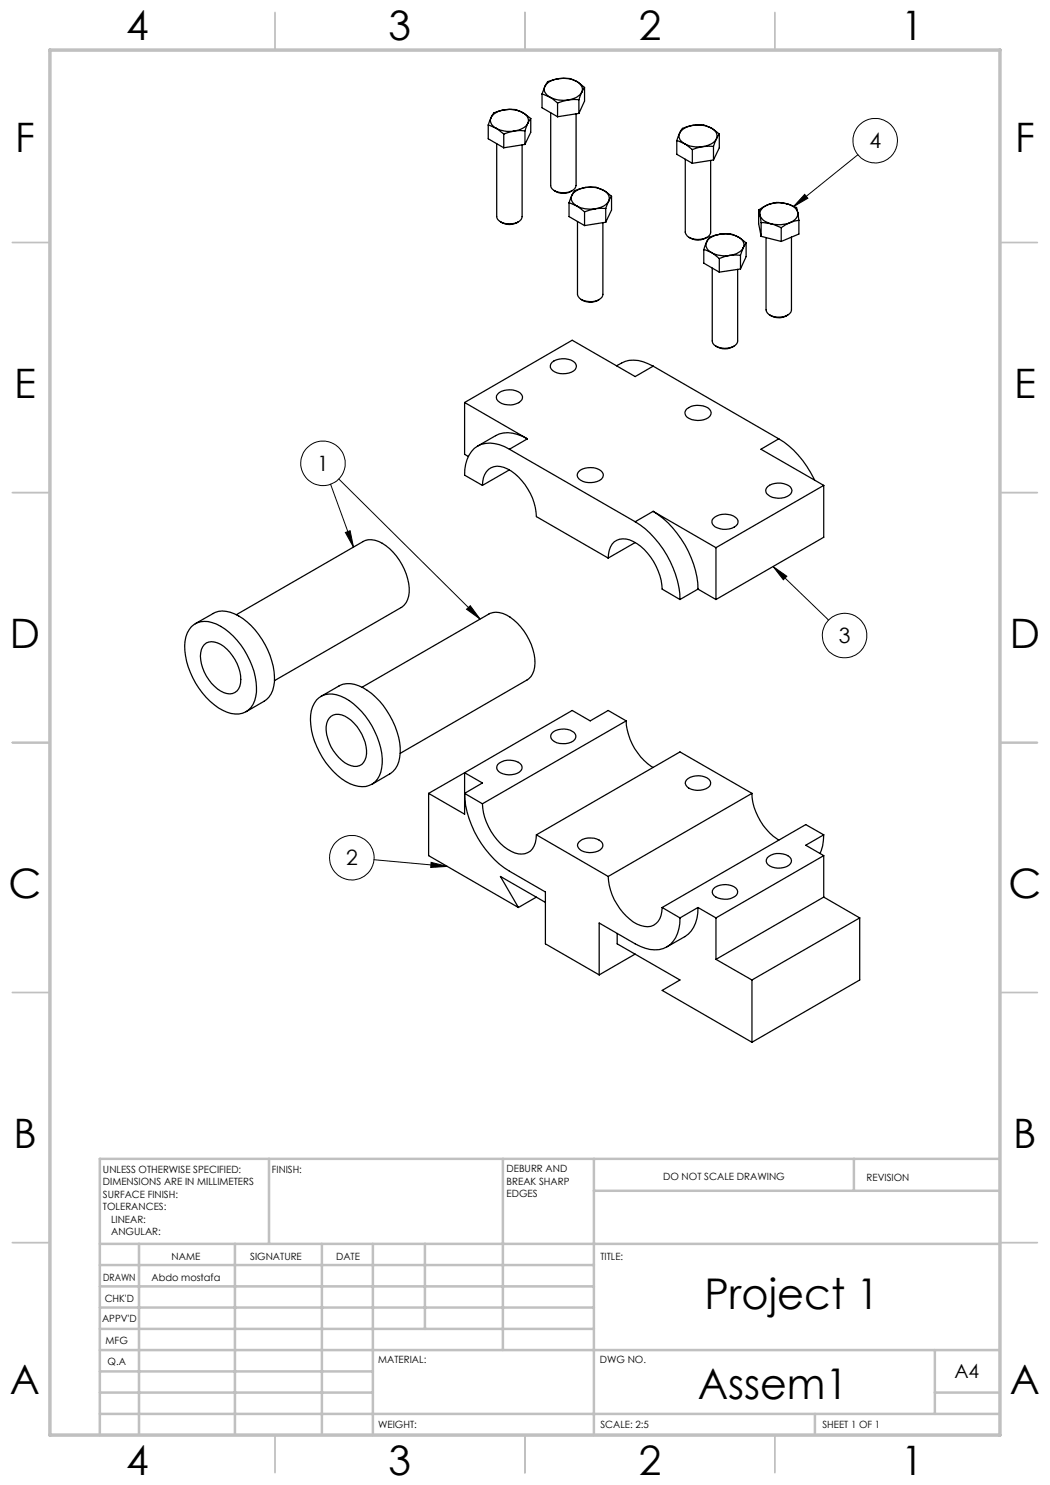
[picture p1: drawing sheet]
<svg xmlns="http://www.w3.org/2000/svg" width="210mm" height="297mm" viewBox="0 0 210 297" stroke-linecap="round" stroke-linejoin="round" font-family="sans-serif">
<g fill="none" stroke="#000" stroke-width=".2">
<path d="M160.9 38.9l.7 .7-2.9 1.7zM171.6 30.9l-12.9 10.4M66.1 96.8l4.6 12.6M67.8 95.8l28.2 28M69.1 106.5l.9-.4 .7 3.3zM154.6 113.3l11.1 10.7M154.6 113.3l2.8 1.9-.7 .8zM93.3 121.8l.8-.7 1.9 2.7zM74.8 171.9l14.7 1.4M86.2 172.5l3.3 .8-3.4 .2z"/>
<circle cx="175" cy="28.1" r="4.4"/>
<circle cx="64.6" cy="92.7" r="4.4"/>
<circle cx="168.9" cy="127.1" r="4.5"/>
<circle cx="70.4" cy="171.5" r="4.4"/>
</g>
<g fill="none" stroke="#c0c0c0" stroke-width=".35">
<path d="M55 2.5v7.5M105 2.5v7.5M155 2.5v7.5M2.5 48.5h7.5M200 48.5h7.5M2.5 98.5h7.5M200 98.5h7.5M2.5 148.5h7.5M200 148.5h7.5M2.5 198.5h7.5M200 198.5h7.5M2.5 248.5h7.5"/>
<path d="M200 248.5h7.5M55 287v7.5M105 287v7.5M155 287v7.5"/>
</g>
<g fill="none" stroke="#c0c0c0" stroke-width=".5">
<path d="M53.8 231.8v17M100.6 231.8v38.2M118.8 231.8v55.2M118.8 238.2h81.2M170.8 231.8v6.4M200 231.8h-180v55.2M20 248.8h180M20 257.3h98.8M20 253h98.8M27.8 248.8v38.2M47 248.8v38.2M64.4 248.8v38.2"/>
<path d="M74.6 248.8v38.2M85 248.8v17M20 265.8h98.8M20 261.5h98.8M20 278.5h54.6M20 274.3h54.6M20 270h180M187 278.5h13M187 270v12.8M20 282.8h180M163 282.8v4.2"/>
</g>
<path d="M10 10h190v277h-190z" fill="none" stroke="#c0c0c0" stroke-width=".7"/>
<path d="M160.9 38.9l.7 .7-2.9 1.7zM93.3 121.8l.8-.7 1.9 2.7zM69.1 106.5l.9-.4 .7 3.3zM86.2 172.5l3.3 .8-3.4 .2zM154.6 113.3l2.8 1.9-.7 .8z" fill="#000"/>
<g fill="none" stroke="#000" stroke-width=".25">
<path d="M108.4 18.8l1.6 .6M108.4 18.8v2.8l3.1 1.8M109 17.3a1.67 1.67 0 0 0 1 2.1M109 17.3l-.6 1.5M110 19.4a6 6 0 0 0 3.7 .6M110 19.4l1.5 1.2M111.7 15.7a3.5 3.5 0 0 0-2.7 1.6M111.7 15.7a5.9 5.9 0 0 1 3.7 .6M111.7 15.7l-2.2 .6-.5 1M111.7 15.7a4.9 4.9 0 0 1 3.7 .6M113.7 20l-2.2 .6M115.4 16.3a1.67 1.67 0 0 1 .9 2.1"/>
<path d="M115.4 16.3l1.5 1.2M115.8 19.9l-2.1 .1M115.8 19.9v2.8M116.3 18.4a3.5 3.5 0 0 1-2.6 1.6M116.3 18.4l-.5 1.5M116.9 17.5l-.6 .9M116.9 17.5v2.7l-1.1 2.5M97.6 25l1.6 .6M97.6 25v2.8l3.2 1.8M98.2 23.5a1.65 1.65 0 0 0 1 2.1M98.2 23.5l-.6 1.5M99.2 25.6a5.9 5.9 0 0 0 3.7 .6"/>
<path d="M99.2 25.6l1.6 1.2M99.3 28.7v14.6a1.17 1.17 0 0 0 .8 1M100.8 26.8v2.8M100.9 22a3.5 3.5 0 0 0-2.7 1.5M100.9 22a5.9 5.9 0 0 1 3.7 .5M100.9 22l-2.1 .6-.6 .9M100.9 22a4.5 4.5 0 0 1 3.7 .5M102.9 26.2l-2.1 .6M104.4 29v14.3a1.92 1.92 0 0 1-2.1 1.5 3.6 3.6 0 0 1-2.2-.5M104.6 22.5a1.65 1.65 0 0 1 1 2.2M104.6 22.5l1.6 1.2M105 26.2h-2.1"/>
<path d="M105 26.2v2.7M105 28.9l-4.2 .7M105.6 24.7a3.5 3.5 0 0 1-2.7 1.5M105.6 24.7l-.6 1.5M106.2 23.7l-.6 1M106.2 23.7v2.8l-1.2 2.4M110.1 22.5v14.6a1.17 1.17 0 0 0 .8 1M110.9 38.1a3.3 3.3 0 0 0 3.5 0M111.5 20.6v2.8M114.4 39.1a1.65 1.65 0 0 0 1 2.1M114.4 39.1l-.6 1.5M115.2 22.8v14.3a2.04 2.04 0 0 1-2.1 1.4 3.8 3.8 0 0 1-2.2-.4"/>
<path d="M115.8 22.7l-4.3 .7M117.1 37.5a3.6 3.6 0 0 0-2.7 1.6M117.1 37.5a5.7 5.7 0 0 1 3.7 .6M117.1 37.5l-2.2 .6-.5 1M117.1 37.5a4.8 4.8 0 0 1 3.7 .6M120.8 38.1a1.65 1.65 0 0 1 .9 2.1M120.8 38.1l1.5 1.2M122.3 39.3l-.6 .9M122.3 39.3v2.7l-1.2 2.4M135.4 28.1l1.5 .6M135.4 28.1v2.8l3.1 1.8M135.9 26.6a1.65 1.65 0 0 0 1 2.1"/>
<path d="M135.9 26.6l-.5 1.5M136.9 28.7a5.9 5.9 0 0 0 3.7 .6M136.9 28.7l1.6 1.2M137.1 31.9v14.6l.3 .7 .4 .3M138.5 29.9v2.8M138.6 25.1a3.5 3.5 0 0 0-2.7 1.5M138.6 25.1a6 6 0 0 1 3.7 .5M138.6 25.1l-2.1 .6-.6 .9M138.6 25.1a4.6 4.6 0 0 1 3.7 .5M140.6 29.3l-2.1 .6M142.1 32.1v14.3a1.92 1.92 0 0 1-2 1.5 4 4 0 0 1-2.3-.4M142.3 25.6a1.65 1.65 0 0 1 1 2.2"/>
<path d="M142.3 25.6l1.6 1.2M142.7 29.3h-2.1M142.7 29.3v2.7M142.7 32l-4.2 .7M143.3 27.8a3.5 3.5 0 0 1-2.7 1.5M143.3 27.8l-.6 1.5M143.9 26.8l-.6 1M143.9 26.8v2.8l-1.2 2.4M100.1 44.3a3.1 3.1 0 0 0 3.6 0M113.8 40.6l1.6 .6M113.8 40.6v2.7l3.1 1.8M115.4 41.2a5.9 5.9 0 0 0 3.6 .6"/>
<path d="M115.4 41.2l1.5 1.2M115.5 44.3v14.6l.4 .7 .3 .3M116.2 59.9a3.1 3.1 0 0 0 3.6 0M116.9 42.4v2.7M119 41.8l-2.1 .6M120.6 44.6v14.3a2.01 2.01 0 0 1-2.1 1.4 4.4 4.4 0 0 1-2.3-.4M121.1 41.7l-2.1 .1M121.1 41.7v2.7M121.1 44.4l-4.2 .7M121.7 40.2a3.5 3.5 0 0 1-2.7 1.6M121.7 40.2l-.6 1.5M137.8 47.5a3.3 3.3 0 0 0 3.6 0"/>
<path d="M140.8 49.9l1.5 .6M140.8 49.9v2.7l3.1 1.8M141.3 48.4a1.65 1.65 0 0 0 1 2.1M141.3 48.4l-.5 1.5M142.3 50.5a5.9 5.9 0 0 0 3.7 .6M142.3 50.5l1.6 1.2M142.5 53.6v14.6a1.17 1.17 0 0 0 .7 1M143.9 51.7v2.7M144 46.8a3.5 3.5 0 0 0-2.7 1.6M144 46.8a5.9 5.9 0 0 1 3.7 .6M144 46.8l-2.1 .6-.6 1M144 46.8a4.9 4.9 0 0 1 3.7 .6"/>
<path d="M146 51.1l-2.1 .6M147.5 53.9v14.3a1.92 1.92 0 0 1-2 1.4 4 4 0 0 1-2.3-.4M147.7 47.4a1.65 1.65 0 0 1 1 2.1M147.7 47.4l1.5 1.2M148.1 51l-2.1 .1M148.1 51v2.8M148.1 53.8l-4.2 .6M148.7 49.5a3.5 3.5 0 0 1-2.7 1.6M148.7 49.5l-.6 1.5M149.2 48.6l-.5 .9M149.2 48.6v2.7l-1.1 2.5M151.7 42l.3 1"/>
<path d="M151.7 42v2.7l.5 2.6M152 43a2.67 2.67 0 0 0 2.2 1.8M152 43l.2 1.5M152.2 44.5l2 .3M152.2 47.3l4 1M152.2 44.5v2.8M153.5 41a2.1 2.1 0 0 0-1.5 2M153.5 41l-1.8 1M154.2 44.8l2 .7M156.2 45.5v2.8M157.3 40.7a6.4 6.4 0 0 0-3.8 .3M157.3 40.7a2.71 2.71 0 0 1 2.3 1.8"/>
<path d="M157.3 40.7l2 .8 .3 1M157.3 40.7a5.1 5.1 0 0 0-3.8 .3M158 44.5l-1.8 1M158 44.5a6.1 6.1 0 0 1-3.8 .3M158.3 47.4v14.6a1.79 1.79 0 0 1-1.8 1.4 3.1 3.1 0 0 1-3.2-1.1l-.1-14.8M159.6 42.5a2.03 2.03 0 0 1-1.6 2M159.6 42.5l.2 1.6M159.8 44.1l-1.8 .4M159.8 44.1v2.7l-3.6 1.5M99.8 78.5a3.7 3.7 0 0 1 4.5 .4 1.25 1.25 0 0 1-1 1.8 3.4 3.4 0 0 1-4-.8 1.05 1.05 0 0 1 .5-1.4zM110.4 72.5a3.6 3.6 0 0 1 4.8 .3 1.41 1.41 0 0 1-1.4 1.8 3.1 3.1 0 0 1-3.7-1.1l.1-.7zM123.3 73.2a6.4 6.4 0 0 1 7.3 0"/>
<path d="M130.6 73.2l-3.6 2.1-12.6-7.3-21.5 12.5M130.6 73.2l25.2 14.6M143.2 69.2a3.3 3.3 0 0 0 3.6 0M154 63a3.2 3.2 0 0 0 3.6 0M92.9 80.5l12.6 7.3M92.9 80.5v10.4l.8 .4M96.5 97.1a3.3 3.3 0 0 1 2.9-3.9 7.7 7.7 0 0 1 5.6 3.7 11.4 11.4 0 0 1 2.3 6.4l14.3 8.3M101.9 89.8a5.9 5.9 0 0 0-7-.1 7 7 0 0 0-2 5.3l3.6 2.1M101.9 89.8l25.1 14.5M101.9 94l-5.4 3.1M105.5 87.8a6.6 6.6 0 0 0-6.4-.7l-3.6 2.1M105.5 87.8l-3.6 2"/>
<path d="M115.7 94.4a3.6 3.6 0 0 1 4.8 .1 1.25 1.25 0 0 1-1.1 1.8 3.3 3.3 0 0 1-3.9-.9l-.1-.3zM137.4 81.8a3.8 3.8 0 0 1 4.5 .1 1.16 1.16 0 0 1-.7 1.9 3.8 3.8 0 0 1-4-.7 1 1 0 0 1 .2-1.3zM153.5 97.3a3.8 3.8 0 0 1 4.6 .1 1.17 1.17 0 0 1-.7 1.9 3.7 3.7 0 0 1-4.1-.6 1 1 0 0 1 .2-1.4zM155.8 87.8a19 19 0 0 1 7.1 8.3M155.8 87.8l-3.6 2 12.5 7.3M164.7 97.1l-21.5 12.4M164.7 97.1v10.4l-21.5 12.4M121.6 111.6a3.6 3.6 0 0 1 2.3-3.8 5 5 0 0 1 4.2 1.5 12.3 12.3 0 0 1 4.3 8.5l3.6 2.1M127 104.3a19.8 19.8 0 0 1 9 15.6M127 108.5l-5.4 3.1M130.6 102.3a19.8 19.8 0 0 1 9 15.5M130.6 102.3l12.6 7.2"/>
<path d="M130.6 102.3l-3.6 2M139.6 117.8l3.6 2.1M139.6 117.8l-3.6 2.1M142.6 103.7a3.6 3.6 0 0 1 4.8 .1 1.08 1.08 0 0 1-.5 1.6 3.8 3.8 0 0 1-4.2-.3 .98 .98 0 0 1-.1-1.4zM143.2 109.5v10.4M38.3 125.3a4.2 4.2 0 0 1 5-.5 15.4 15.4 0 0 1 8 13.6 4.2 4.2 0 0 1-3.5 4.4 8.7 8.7 0 0 1-6.6-3.3 15.5 15.5 0 0 1-4.2-11.3 5.2 5.2 0 0 1 1.3-2.9zM39.1 124.7l3.6-2a4.8 4.8 0 0 1 5 .5 15.7 15.7 0 0 1 7.2 13.1 4.7 4.7 0 0 1-2.1 4l-3.6 2M40.9 128.9a2.63 2.63 0 0 1 3.2 0 8.4 8.4 0 0 1 3.9 8.3 2.37 2.37 0 0 1-3.9 1 8.6 8.6 0 0 1-4-7.7l.2-.6zM47.3 122.9l25.3-14.6a4.1 4.1 0 0 1 4.6 .8 11.5 11.5 0 0 1 4.5 10.1 3.3 3.3 0 0 1-1.4 2.3l-25.4 14.6M64.2 139.3l3.6-2.1a5.2 5.2 0 0 1 5.6 .9 16 16 0 0 1 6.6 12.5 4.8 4.8 0 0 1-2.1 4.2l-3.5 2.1M72.4 137.4l25.4-14.6a4.5 4.5 0 0 1 5 1.2 11.7 11.7 0 0 1 4.1 9.4 3.5 3.5 0 0 1-1.5 2.6l-25.4 14.7M63.3 140a4.5 4.5 0 0 1 5.7-.4 15.6 15.6 0 0 1 7.4 13 4.4 4.4 0 0 1-3.2 4.7 8 8 0 0 1-6.6-3 14.8 14.8 0 0 1-4.3-12.2l.2-.7z"/>
<path d="M65.8 143.6a2.58 2.58 0 0 1 3.8 0 8.6 8.6 0 0 1 3.6 7.8 2.3 2.3 0 0 1-3.6 1.5 8.4 8.4 0 0 1-4.3-8.2zM85.7 158.7v12.4l18 10.4M92.9 158.7a19.8 19.8 0 0 0 9 15.5l7.2 4.2v10.4l10.7 6.2M92.9 154.5v8.3l-7.2-4.1M92.9 158.7l3.6 2.1M92.9 154.5l3.6 2.1-3.6 2.1M92.9 154.5l-7.2 4.2M99.6 152.9a3.5 3.5 0 0 1 4.7 .2 1.39 1.39 0 0 1-1.4 1.7 3.4 3.4 0 0 1-3.5-.9v-.7zM110.7 146.4a3.5 3.5 0 0 1 4.4 .5 1.39 1.39 0 0 1-1.4 1.7l-.6 .1a2.6 2.6 0 0 1-3-1.3l.1-.4zM125.2 144.2a11.7 11.7 0 0 0 5.4 9.3M125.2 144.2l-3.6-2.1-3.6 2.1-3.6-2.1-21.5 12.4M125.2 144.2l-28.7 16.6"/>
<path d="M137.3 156a3.4 3.4 0 0 1 4.7 .2 1.36 1.36 0 0 1-1.3 1.7 2.86 2.86 0 0 1-3.6-1.2zM150.4 158.7a11.9 11.9 0 0 0 5.4 9.3M150.4 158.7l-28.8 16.6M150.4 158.7l-14.4-8.3-28.7 16.6M96.5 160.8a11.6 11.6 0 0 0 6.5 9.8 3 3 0 0 0 4.2-2.8l.1-.8M107.3 167l14.3 8.3M107.3 179.4l-3.6 2.1M115.7 168.4a3.4 3.4 0 0 1 4.8 .2 1.39 1.39 0 0 1-1.4 1.8 2.86 2.86 0 0 1-3.6-1.2zM121.6 175.3a12 12 0 0 0 5.8 9.5 3.3 3.3 0 0 0 4.2-.5 4.7 4.7 0 0 0 .8-2.8M142.7 177.8a3.4 3.4 0 0 1 4.7 .1 1.14 1.14 0 0 1-.9 1.6 3.5 3.5 0 0 1-3.9-.7l-.1-.7zM153.5 171.6a3.4 3.4 0 0 1 4.7 .1 1.39 1.39 0 0 1-1.4 1.8 3.4 3.4 0 0 1-3.4-.9l-.2-.3zM164.7 167a8.3 8.3 0 0 1-.7 3.7"/>
<path d="M164.7 171.1v8.3M164.7 171.1l-21.5 12.5M164.7 167l-3.6-2.1-28.7 16.6M164.7 167l-3.6 2 3.6 2.1M164.7 179.4l-21.5 12.5M164.7 179.4l7.2 4.2M109.1 180.5l-9-5.2 3.6 6.2M123.4 186.7v2.1l12.6 7.2-3.6 2.1 18 10.4M127 190.8l-7.2 4.2M132.4 181.5l3.6 2.1M136 183.6a6.5 6.5 0 0 1-2.6 5.8 6.2 6.2 0 0 1-6.4-.6l-7.2-4.2v10.4M139.6 181.5a6.5 6.5 0 0 1-2.6 5.8l-3.6 2.1"/>
<path d="M139.6 181.5l3.6 2.1M139.6 181.5l-3.6 2.1M143.2 183.6v8.3M143.2 191.9l7.2 4.1M150.4 196v12.5M171.9 183.6v12.4l-21.5 12.5M171.9 183.6l-21.5 12.4"/>
</g>
<g font-size="8.5">
<text x="140.9" y="261.8">Project 1</text>
<text x="139.6" y="279.7">Assem1</text>
</g>
<g font-size="8.1">
<text x="25.2" y="8">4</text>
<text x="77.7" y="8">3</text>
<text x="127.7" y="8">2</text>
<text x="180.2" y="8">1</text>
<text x="3" y="30.4">F</text>
<text x="203" y="30.4">F</text>
<text x="2.8" y="79.6">E</text>
<text x="202.8" y="79.6">E</text>
<text x="2" y="129.6">D</text>
<text x="202" y="129.6">D</text>
<text x="1.7" y="179.6">C</text>
<text x="201.7" y="179.6">C</text>
<text x="2.7" y="229.6">B</text>
<text x="202.7" y="229.6">B</text>
<text x="2" y="278.9">A</text>
<text x="202" y="278.9">A</text>
<text x="25.2" y="295">4</text>
<text x="77.7" y="295">3</text>
<text x="127.7" y="295">2</text>
<text x="180.2" y="295">1</text>
</g>
<g font-size="4.2">
<text x="173.9" y="29.7">4</text>
<text x="63.4" y="94.2">1</text>
<text x="167.8" y="128.7">3</text>
<text x="69.2" y="173.1">2</text>
</g>
<text font-size="3.9" x="190.9" y="275.5">A4</text>
<g font-size="2">
<text x="20.6" y="234.6">UNLESS OTHERWISE SPECIFIED:</text>
<text x="20.6" y="237.1">DIMENSIONS ARE IN MILLIMETERS</text>
<text x="20.6" y="239.6">SURFACE FINISH:</text>
<text x="54.4" y="234.6">FINISH:</text>
<text x="101.3" y="234.5">DEBURR AND</text>
<text x="101.3" y="237">BREAK SHARP</text>
<text x="101.3" y="239.5">EDGES</text>
<text x="132.6" y="236">DO NOT SCALE DRAWING</text>
<text x="173.3" y="236.2">REVISION</text>
<text x="20.6" y="242.1">TOLERANCES:</text>
<text x="22.2" y="244.6">LINEAR:</text>
<text x="22.2" y="247.1">ANGULAR:</text>
<text x="34.3" y="252">NAME</text>
<text x="50" y="251.9">SIGNATURE</text>
<text x="67.2" y="251.9">DATE</text>
<text x="120.1" y="251.9">TITLE:</text>
<text x="20.6" y="256.1">DRAWN</text>
<text x="30.3" y="256.1">Abdo mostafa</text>
<text x="20.9" y="260.3">CHK'D</text>
<text x="20.4" y="264.4">APPV'D</text>
<text x="21.1" y="268.8">MFG</text>
<text x="21.5" y="273">Q.A</text>
<text x="75.6" y="272.5">MATERIAL:</text>
<text x="120" y="272.5">DWG NO.</text>
<text x="75.6" y="285.5">WEIGHT:</text>
<text x="120.1" y="285.6">SCALE: 2:5</text>
<text x="164.5" y="285.6">SHEET 1 OF 1</text>
</g>
</svg>
